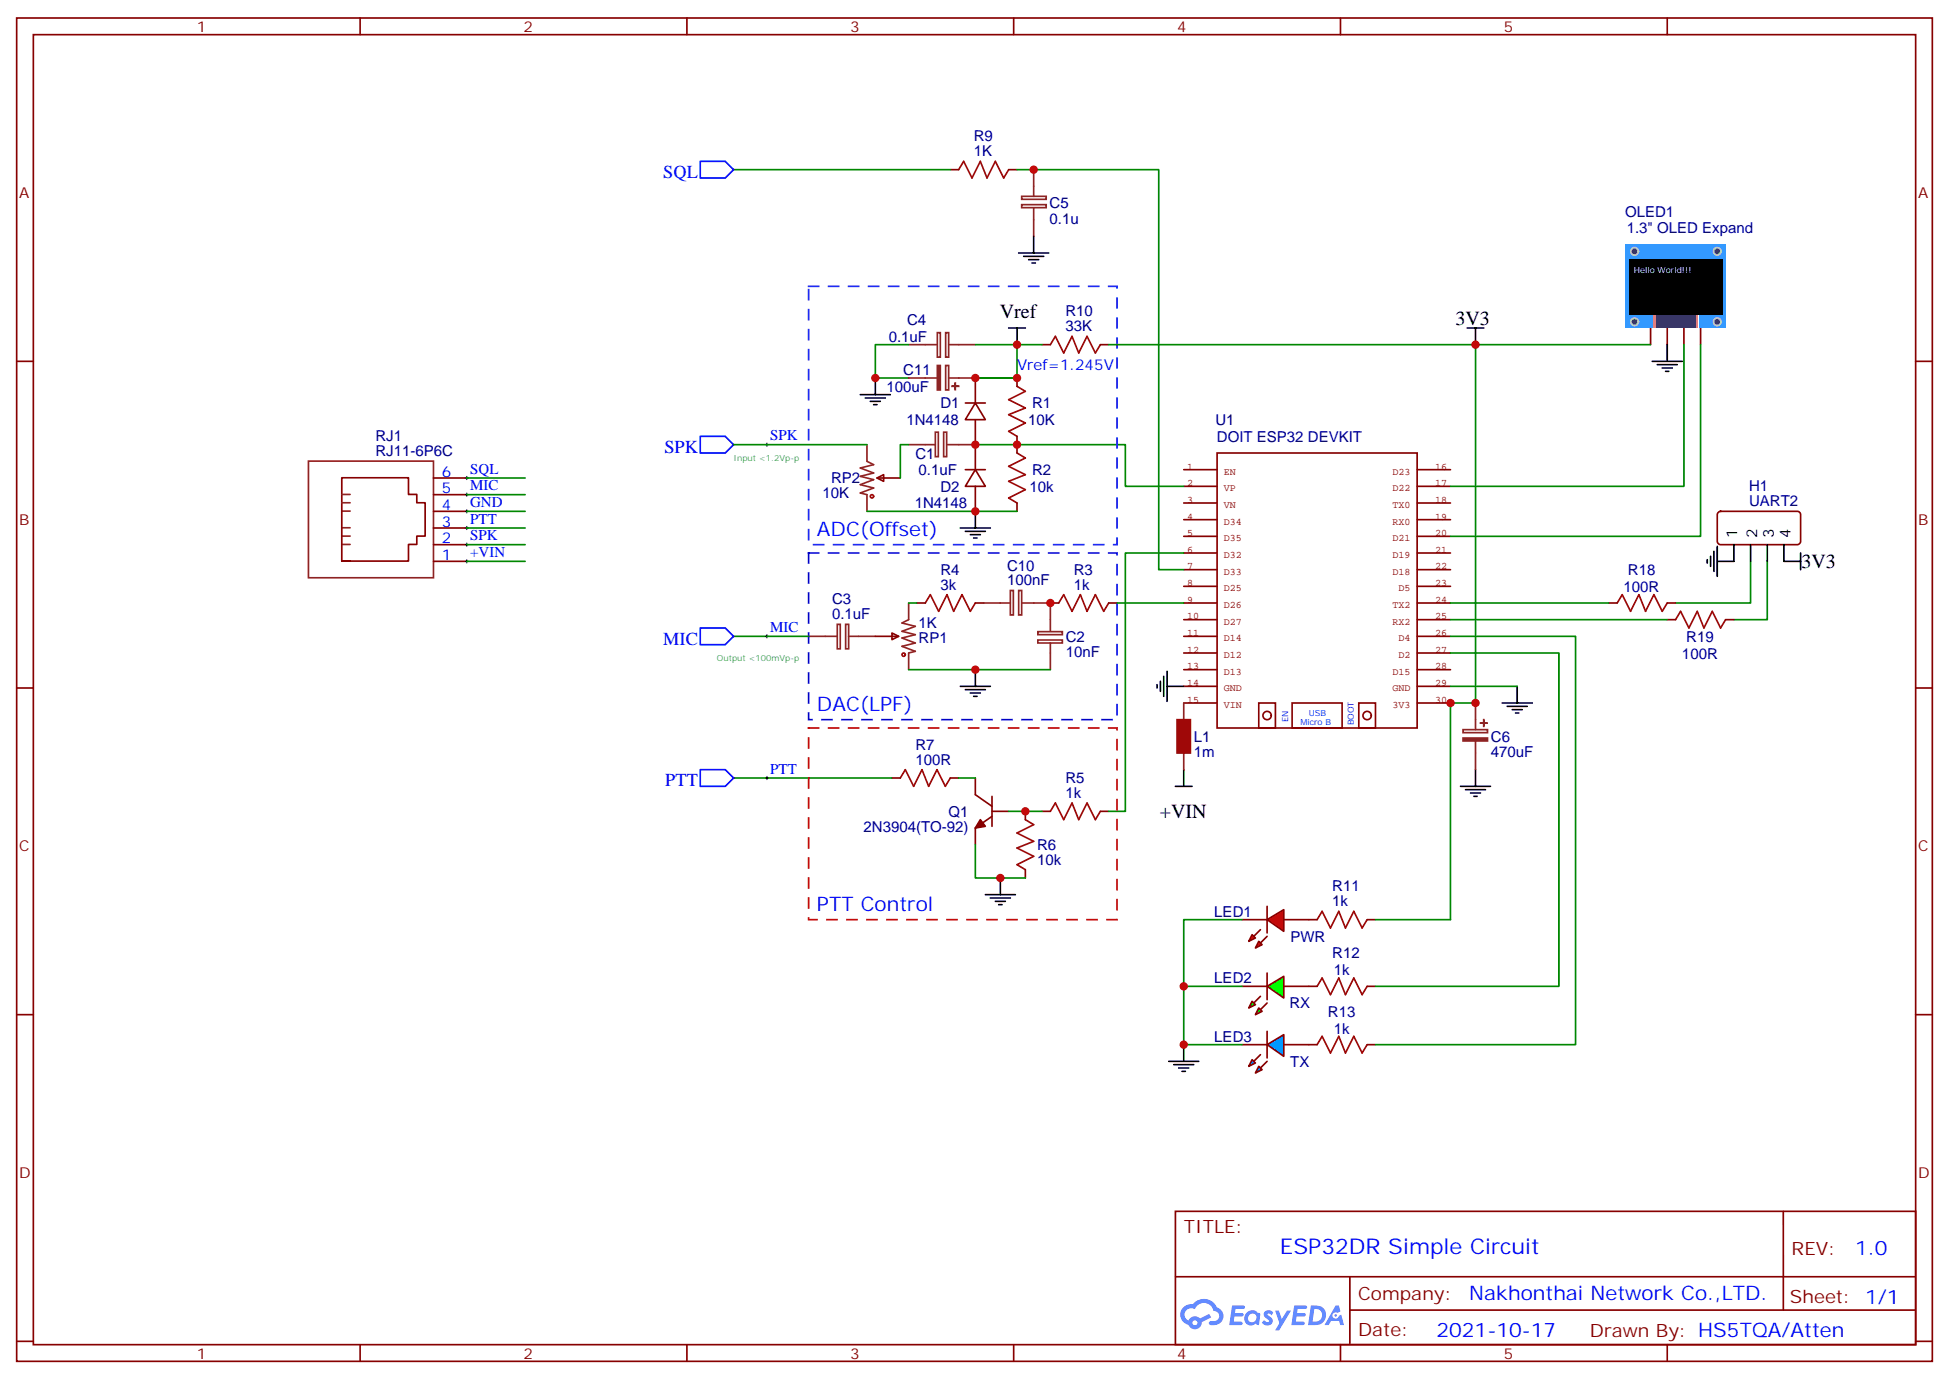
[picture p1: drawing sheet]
<svg xmlns="http://www.w3.org/2000/svg" width="412mm" height="292mm" viewBox="0 0 412 292" stroke-linecap="round" stroke-linejoin="round" font-family="sans-serif">
<g fill="none" stroke="#870000" stroke-width=".35">
<path d="M3.5 3.8h405.4v284.3h-405.4zM7.1 7.3h398.2v277.3h-398.2zM76.2 3.8v3.5M145.3 3.8v3.5M214.5 3.8v3.5M283.6 3.8v3.5M352.8 3.8v3.5M3.5 76.5h3.6M405.3 76.5h3.6M3.5 145.6h3.6M405.3 145.6h3.6M3.5 214.8h3.6"/>
<path d="M405.3 214.8h3.6M248.7 256.4h156.6v28.2h-156.6zM377.3 256.4v20.9M248.7 270.2h156.5M285.6 277.3h119.6M285.6 270.2v14.2M3.5 283.9h3.6M76.2 284.6v3.5M145.3 284.6v3.5M214.5 284.6v3.5M283.6 284.6v3.5M352.8 284.6v3.5"/>
<path d="M405.3 283.9h3.6"/>
</g>
<g fill="#5487ff">
<path d="M267.7 277.6a1.22 1.22 0 0 1 1.7 .2l-.4 .6a.47 .47 0 0 0-.3-.4 .47 .47 0 0 0-.5 .2v.1a1.55 1.55 0 0 1 1.1 1.5 1.34 1.34 0 0 1-2.3 .2l.5-.6 .7 .5a.29 .29 0 0 0 .3-.3 .29 .29 0 0 0-.2-.3 1.04 1.04 0 0 1-.6-1.7z"/>
<path d="M260.7 276.3h2.1a.43 .43 0 0 1 .5 .1 .43 .43 0 0 1 .1 .5l-.3 .2h-1.7l-.1 .8h1.5a.37 .37 0 0 1 .3 .4 .37 .37 0 0 1-.3 .4h-1.6l-.2 1.1h1.3a.43 .43 0 0 1 .5 0 .43 .43 0 0 1 .1 .5l-.3 .2h-2.5z"/>
<path d="M273.8 276.3h2.2a.43 .43 0 0 1 .4 .1 .43 .43 0 0 1 .1 .5l-.3 .2h-1.6l-.2 .8h1.6a.37 .37 0 0 1 .3 .4 .37 .37 0 0 1-.4 .4h-1.6l-.1 1.1h1.3a.43 .43 0 0 1 .4 0 .43 .43 0 0 1 .1 .5l-.3 .2h-2.4z"/>
<path d="M282.6 276.3h.7l.3 1.3-.6 .3a.69 .69 0 0 0-1 .3 .69 .69 0 0 0 .4 .9 .69 .69 0 0 0 .9-.6l.5-.2 .6 2.2h-.8l-.2-.9h-1.8l-.5 .9h-.8z"/>
<path d="M269.8 277.4h.8l.6 1.8 1.1-1.8h.9l-2.6 4.2h-.8l.9-1.5z"/>
<path d="M277.4 276.3l-.6 4.2h1.3a2.11 2.11 0 0 0 2.5-2.1 2.11 2.11 0 0 0-2.5-2.1zM278.1 277.1a1.39 1.39 0 0 1 1.7 1.4 1.39 1.39 0 0 1-1.8 1.3h-.3z"/>
<path d="M263.7 277.9a1.47 1.47 0 0 0-.1 2.1 1.47 1.47 0 0 0 2.1 .2l.7 .3 .3-2.3-.2-.3h-.4a1.49 1.49 0 0 0-2.4 0zM264.4 278.3a.92 .92 0 0 1 1.5 .5 .92 .92 0 0 1-1.3 1.1 .9 .9 0 0 1-.2-1.6z"/>
<path d="M250.4 276.7a2.18 2.18 0 0 0 1.1 3.7 1.44 1.44 0 0 0 1.6 .9 1.44 1.44 0 0 0 1.2-1.4l2-1.1-.5-.7-1.9 1a1.47 1.47 0 0 0-2.4 .4 1.39 1.39 0 0 1-.7-1.9 1.39 1.39 0 0 1 2-.5 2.08 2.08 0 0 1 2.2-1.3 2.08 2.08 0 0 1 1.8 1.7 1.07 1.07 0 0 1 1.2 1 1.07 1.07 0 0 1-1 1.1h-.7a.43 .43 0 0 0-.5 .4 .43 .43 0 0 0 .4 .5 2 2 0 0 0 2.4-1 2 2 0 0 0-.7-2.6l-.4-.2a2.98 2.98 0 0 0-5.1-.6l-1.1 .1zM252.3 280a.55 .55 0 0 1 1.1 0 .55 .55 0 0 1-1.1 0z"/>
<circle cx="282.6" cy="278.4" r=".26"/>
</g>
<g fill="none" stroke="#850000" stroke-width=".35">
<path d="M250.5 99.4h7M257.5 95.9h42.4v58.2h-42.4zM299.9 99.4h7M250.5 102.9h7M250.5 106.5h7M250.5 110h7M250.5 113.5h7M250.5 117.1h7M299.9 102.9h7M299.9 106.5h7M299.9 110h7M299.9 113.5h7"/>
<path d="M299.9 117.1h7M250.5 131.2h7M250.5 134.7h7M250.5 138.2h7M250.5 120.6h7M250.5 124.1h7M250.5 127.6h7M299.9 131.2h7M299.9 134.7h7M299.9 138.2h7M299.9 120.6h7M299.9 124.1h7"/>
<path d="M299.9 127.6h7M250.5 141.7h7M250.5 145.3h7M250.5 148.8h7M266.3 148.8h3.6v5.3h-3.6zM273.4 148.8h10.6v5.3h-10.6zM287.5 148.8h3.5v5.3h-3.5zM299.9 141.7h7M299.9 145.3h7M299.9 148.8h7"/>
<circle cx="268.1" cy="151.5" r=".88"/>
<circle cx="289.3" cy="151.5" r=".88"/>
</g>
<g fill="none" stroke="#a10000" stroke-width=".35">
<path d="M202.8 35.9l1.1-1.8 1.8 3.6 1.7-3.6 1.4 3.6 1.8-3.6 1.8 3.6 1-1.8M222.2 73l1.1-1.8 1.8 3.5 1.7-3.5 1.4 3.5 1.8-3.5 1.8 3.5 1-1.7M215.2 81.8l1.8 1-3.6 1.8 3.6 1.8-3.6 1.4 3.6 1.7-3.6 1.8 1.8 1.1M215.2 95.9l1.8 1-3.6 1.8 3.6 1.8-3.6 1.4 3.6 1.7-3.6 1.8 1.8 1.1M195.8 127.6l1-1.7 1.8 3.5 1.8-3.5 1.4 3.5 1.8-3.5 1.7 3.5 1.1-1.8M224 127.6l1.1-1.7 1.7 3.5 1.8-3.5 1.4 3.5 1.8-3.5 1.7 3.5 1.1-1.8M190.5 164.7l1.1-1.8 1.7 3.5 1.8-3.5 1.4 3.5 1.8-3.5 1.7 3.5 1.1-1.7M217 173.5l1.7 1.1-3.5 1.7 3.5 1.8-3.5 1.4 3.5 1.8-3.5 1.7 1.8 1.1M222.2 171.7l1.1-1.7 1.8 3.5 1.7-3.5 1.4 3.5 1.8-3.5 1.8 3.5 1-1.8"/>
<circle cx="191.2" cy="138.6" r=".35"/>
</g>
<g fill="none" stroke="#870000" stroke-width=".35">
<path d="M201.1 35.9h1.7M213.4 35.9h1.8M220.5 73h1.7M232.8 73h1.8M215.2 80v1.8M215.2 92.4v3.5M72.3 118.8v-17.7h14.1v3.6h1.8v1.7h1.8v7.1h-1.8v1.7h-1.8v3.6h-14.1h1.8M91.7 118.8h7.1M91.7 115.3h7.1M91.7 111.8h7.1M91.7 108.2h7.1M91.7 104.7h7.1"/>
<path d="M91.7 101.2h7.1M215.2 106.5v1.7M185.2 134.7h4.9M188.7 134l1.4 .7-1.4 .7zM194 127.6h1.8M206.4 127.6h1.7M222.2 127.6h1.8M234.6 127.6h1.8M188.7 164.7h1.8M201.1 164.7h1.7M206.4 164.7v3.5l3.5 2.5M209.9 171.7h3.5"/>
<path d="M209.9 172.8l-3.5 2.5v3.5M209.9 168.6v6.3M217 171.7v1.8M220.5 171.7h1.7M232.8 171.7h1.8M217 184.1v1.7"/>
</g>
<g fill="none" stroke="#8c2424" stroke-width=".35">
<path d="M218.7 35.9v5.7M216.2 43.3h5.2v.7h-5.2zM216.2 41.6h5.2v.6h-5.2zM218.7 44v6M192.3 73h6M198.3 70.4h.7v5.2h-.7zM200.1 70.4h.6v5.2h-.6zM200.7 73h5.7M65.3 97.6h26.4v24.7h-26.4zM192.3 94.1h5.6M197.9 91.5h.6v5.2h-.6zM199.7 91.5h.6v5.2h-.6z"/>
<path d="M200.4 94.1h6M72.3 115.2h1.8M72.3 113.5h1.8M72.3 111.7h1.8M72.3 108.2h1.8M72.3 106.4h1.8M72.3 104.7h1.8M171.1 134.7h6M177.2 132.2h.6v5.1h-.6zM178.9 132.2h.7v5.1h-.7zM179.6 134.7h5.6M192.3 127.6v3.6l-1.4 .7 2.8 .7-2.8 1 2.8 .7-2.8 .7 2.8 1.1-2.8 .7 2.8 1.1-1.4 .3v3.5"/>
<path d="M219.6 133.7h5.2v.6h-5.2zM219.6 135.5h5.2v.6h-5.2zM222.2 127.6v6M222.2 136.1v5.6"/>
</g>
<g fill="none" stroke="#008700" stroke-width=".35">
<path d="M155.2 35.9h45.9M192.3 73h-7.1v7h7.1M206.4 73h8.8v7h-8.8h8.8M215.2 73h5.3M234.6 73h77.6v75.8h-5.3v45.9M206.4 94.1h31.7v8.8h12.4M98.8 101.2h12.3M98.8 104.7h12.3M98.8 108.2h12.3M98.8 111.8h12.3M98.8 115.3h12.3M98.8 118.8h12.3"/>
<path d="M250.5 117.1h-12.4v54.6h-3.5M155.2 134.7h7.1M236.4 127.6h14.1M306.9 145.3h14.1M155.2 164.7h33.5M202.8 164.7h3.6M206.4 178.8v7h10.6M213.4 171.7h7.1"/>
</g>
<g fill="none" stroke="#000" stroke-width=".35">
<path d="M215.5 53.6h6.4M216.6 54.3h4.2M217.7 55h2.1M218.4 55.7h.7M218.7 50v3.6M213.4 69.4h3.6M215.2 69.4v3.6M310.4 69.4h3.6M312.2 69.4v3.6M182 83.5h6.4M183.1 84.2h4.2M184.1 84.9h2.2"/>
<path d="M184.9 85.7h.7M185.2 80v3.5M203.2 111.8h6.3M204.3 112.5h4.2M205.3 113.2h2.1M206 113.9h.7M206.4 108.2v3.6M203.2 145.3h6.3M204.3 146h4.2M205.3 146.7h2.1M206 147.4h.7M206.4 141.7v3.6"/>
<path d="M244.8 144.9v.7M245.5 144.2v2.1M246.2 143.2v4.2M246.9 145.3h3.6M246.9 142.1v6.3M317.9 148.8h6.3M318.9 149.5h4.2M320 150.2h2.1M320.7 150.9h.7M321 145.3v3.5M248.7 166.4h3.5M250.5 162.9v3.5"/>
<path d="M309 166.4h6.4M310.1 167.1h4.2M311.1 167.9h2.2M311.9 168.6h.7M312.2 162.9v3.5M208.5 189.4h6.3M209.5 190.1h4.3M210.6 190.8h2.1M211.3 191.5h.7M211.7 185.8v3.6"/>
</g>
<path d="M207.4 173.5l1.1 1.4-2.1 .4z" fill="#870000" stroke="#870000" stroke-width=".35"/>
<path d="M171.1 60.6h65.3v54.7h-65.3z" fill="none" stroke="#03f" stroke-width=".35" stroke-dasharray="2.1 2.1"/>
<path d="M171.1 154.1h65.3v40.6h-65.3z" fill="none" stroke="#c00" stroke-width=".35" stroke-dasharray="2.1 2.1"/>
<path d="M171.1 117.1h65.3v35.2h-65.3z" fill="none" stroke="#00c" stroke-width=".35" stroke-dasharray="2.1 2.1"/>
<g fill="none" stroke="#000" stroke-width=".21">
<path d="M161.9 94.1h.7M162.3 93.8v.7M98.4 118.8h.7M98.4 115.3h.7M98.4 111.8h.7M98.4 108.2h.7M98.4 104.7h.7M98.4 101.2h.7M98.8 100.8v.7M98.8 104.4v.7M98.8 107.9v.7M98.8 111.4v.7"/>
<path d="M98.8 114.9v.7M98.8 118.5v.7M161.9 134.7h.7M162.3 134.3v.7M161.9 164.7h.7M162.3 164.3v.7"/>
</g>
<path d="M148.2 34.1h5.3l1.7 1.8-1.7 1.8h-5.3zM148.2 92.4h5.3l1.7 1.7-1.7 1.8h-5.3zM148.2 132.9h5.3l1.7 1.8-1.7 1.8h-5.3zM148.2 162.9h5.3l1.7 1.8-1.7 1.7h-5.3z" fill="none" stroke="#00f" stroke-width=".35"/>
<g fill="#f00" stroke="#870000" stroke-width=".35">
<path d="M268.1 194.7l3.5-2.2v4.6z"/>
<path d="M268.1 191.8v5.7z"/>
</g>
<g fill="#870000" stroke="#870000" stroke-width=".35">
<path d="M268.1 198.2l-1.4 1.4z"/>
<path d="M266.7 196.8l-1.4 1.4z"/>
</g>
<g fill="#f00" stroke="#870000" stroke-width=".35">
<path d="M266.3 199.2l.8 .8-1.5 .7z"/>
<path d="M264.9 197.8l.7 .7-1.4 .7z"/>
</g>
<path d="M262.8 194.7h5.3M271.6 194.7h5.3" fill="none" stroke="#870000" stroke-width=".35"/>
<path d="M268.1 208.8l3.5-2.1v4.5z" fill="#0f0" stroke="#870000" stroke-width=".35"/>
<path d="M268.1 206v5.6z" fill="#f00" stroke="#870000" stroke-width=".35"/>
<g fill="#870000" stroke="#870000" stroke-width=".35">
<path d="M268.1 212.3l-1.4 1.4z"/>
<path d="M266.7 210.9l-1.4 1.4z"/>
</g>
<g fill="#0f0" stroke="#870000" stroke-width=".35">
<path d="M266.3 213.4l.8 .7-1.5 .7z"/>
<path d="M264.9 211.9l.7 .8-1.4 .7z"/>
</g>
<path d="M262.8 208.8h5.3M271.6 208.8h5.3M262.8 221.1h5.3M271.6 221.1h5.3" fill="none" stroke="#870000" stroke-width=".35"/>
<g fill="#09f" stroke="#870000" stroke-width=".35">
<path d="M264.9 224.3l.7 .7-1.4 .7z"/>
<path d="M266.3 225.7l.8 .7-1.5 .7z"/>
</g>
<g fill="#870000" stroke="#870000" stroke-width=".35">
<path d="M266.7 223.2l-1.4 1.4z"/>
<path d="M268.1 224.6l-1.4 1.5z"/>
</g>
<path d="M268.1 218.3v5.6z" fill="#f00" stroke="#870000" stroke-width=".35"/>
<path d="M268.1 221.1l3.5-2.1v4.6z" fill="#09f" stroke="#870000" stroke-width=".35"/>
<path d="M247.3 224.6h6.3M248.4 225.4h4.2M249.4 226.1h2.1M250.1 226.8h.7M250.5 221.1v3.5" fill="none" stroke="#000" stroke-width=".35"/>
<path d="M306.9 138.2h22.9v70.6h-38.8M306.9 134.7h26.5v86.4h-42.4M262.8 194.7h-12.3v14.1M291 194.7h15.9M262.8 208.8h-12.3v12.3h12.3" fill="none" stroke="#008700" stroke-width=".35"/>
<path d="M278.7 194.7l1.1-1.8 1.7 3.5 1.8-3.5 1.4 3.5 1.8-3.5 1.7 3.5 1.1-1.7M278.7 208.8l1.1-1.8 1.7 3.5 1.8-3.5 1.4 3.5 1.8-3.5 1.7 3.5 1.1-1.7M278.7 221.1l1.1-1.7 1.7 3.5 1.8-3.5 1.4 3.5 1.8-3.5 1.7 3.5 1.1-1.8" fill="none" stroke="#a10000" stroke-width=".35"/>
<path d="M349.2 69.4v3.6M352.8 69.4v3.6M356.3 69.4v3.6M359.8 69.4v3.6M276.9 194.7h1.8M289.3 194.7h1.7M276.9 208.8h1.8M289.3 208.8h1.7M276.9 221.1h1.8M289.3 221.1h1.7" fill="none" stroke="#870000" stroke-width=".35"/>
<path d="M344 51.8h21.1v17.6h-21.1z" fill="#39f"/>
<g fill="#666" stroke="#ccc" stroke-width=".35">
<circle cx="345.9" cy="68.1" r=".81"/>
<circle cx="363.4" cy="68.1" r=".81"/>
<circle cx="345.9" cy="53.2" r=".81"/>
<circle cx="363.4" cy="53.2" r=".81"/>
</g>
<path d="M349.8 66.6h9.5v2.8h-9.5z" fill="#fff"/>
<g fill="#fc0">
<path d="M349.8 66.6h.5v2.8h-.5z"/>
<path d="M358.8 66.6h.4v2.8h-.4z"/>
</g>
<path d="M350.4 66.6h8.3v2.8h-8.3z" fill="#333"/>
<path d="M344.7 55h19.7v11.6h-19.7z" fill="#000"/>
<g fill="none" stroke="#8c2424" stroke-width=".35">
<path d="M200.1 77.4h.6v5.1h-.6zM183.4 94.1v3.5l1.5 .8-2.9 .7 2.9 1-2.9 .7 2.9 .7-2.9 1.1 2.9 .7-2.9 1.1 1.4 .3v3.5M192.3 80h6M200.7 80h5.7M208.1 127.6h5.7M213.8 125h.6v5.2h-.6zM215.5 125h.7v5.2h-.7zM216.3 127.6h5.9M250.5 148.8v3.5M250.5 159.4v3.5M309.6 154.4h5.1v.7h-5.1zM312.2 148.8v5.6"/>
<path d="M312.2 156.9v6"/>
</g>
<g fill="none" stroke="#008700" stroke-width=".35">
<path d="M215.2 35.9h30v84.7h5.3M312.2 73h37M356.3 73v29.9h-49.4M359.8 73v40.5h-52.9M155.2 94.1h28.2M192.3 94.1h-1.8v7.1M183.4 108.2h31.8M370.4 118.8v8.8h-15.9M373.9 118.8v12.4h-7M162.3 134.7h8.8M192.3 127.6h1.7M306.9 127.6h33.5"/>
<path d="M306.9 131.2h45.9M192.3 141.7h29.9"/>
</g>
<g fill="none" stroke="#000" stroke-width=".35">
<path d="M349.6 76.5h6.4M350.7 77.2h4.2M351.7 77.9h2.1M352.4 78.6h.7M352.8 73v3.5M361.2 118.5v.7M361.9 117.8v2.1M362.7 116.7v4.2M363.4 115.6v6.4M366.9 115.3v3.5h-3.5M370.4 115.3v3.5M373.9 115.3v3.5"/>
<path d="M377.5 115.3v3.5h3.5M381 117.1v3.5"/>
</g>
<g fill="none" stroke="#870000" stroke-width=".35">
<path d="M204.3 85.3h4.2M204.3 99.4h4.2M206.4 85.3l2.1 3.5h-4.2zM206.4 99.4l2.1 3.5h-4.2zM206.4 80v5.3M206.4 88.8v10.6M185.6 101.2l1.4-.7v1.4zM185.6 101.2h4.9M206.4 102.9v5.3M363.6 108.4l.5-.2h16.2a.71 .71 0 0 1 .7 .7v5.7a.76 .76 0 0 1-.7 .7h-16.2a.76 .76 0 0 1-.7-.7v-5.7zM340.4 127.6h1.8M352.8 131.2h1.7"/>
<path d="M352.8 127.6h1.7M365.1 131.2h1.8"/>
</g>
<g fill="none" stroke="#a10000" stroke-width=".35">
<path d="M342.2 127.6l1.1-1.7 1.7 3.5 1.8-3.5 1.4 3.5 1.8-3.5 1.7 3.5 1.1-1.8M354.5 131.2l1.1-1.8 1.8 3.5 1.7-3.5 1.4 3.5 1.8-3.5 1.8 3.5 1-1.7"/>
<circle cx="184.5" cy="105.1" r=".35"/>
</g>
<g fill="#8c2424" stroke="#8c2424" stroke-width=".35">
<path d="M198.3 77.4h.7v5.1h-.7z"/>
<path d="M202.1 81.1v1.4z"/>
<path d="M201.4 81.7l1.4 .1z"/>
<path d="M309.6 156.2h5.1v.6h-5.1z"/>
<path d="M313.3 153l1.4 .1z"/>
<path d="M313.9 152.3l.1 1.4z"/>
</g>
<path d="M249.1 152.3h2.8v7.1h-2.8z" fill="#a10000" stroke="#a10000" stroke-width=".35"/>
<g fill="#c00">
<circle cx="217" cy="171.7" r=".88"/>
<circle cx="211.7" cy="185.8" r=".88"/>
<circle cx="215.2" cy="94.1" r=".88"/>
<circle cx="215.2" cy="73" r=".88"/>
<circle cx="215.2" cy="80" r=".88"/>
<circle cx="185.2" cy="80" r=".88"/>
<circle cx="312.2" cy="73" r=".88"/>
<circle cx="250.5" cy="221.1" r=".88"/>
<circle cx="250.5" cy="208.8" r=".88"/>
<circle cx="306.9" cy="148.8" r=".88"/>
<circle cx="222.3" cy="127.6" r=".88"/>
<circle cx="312.2" cy="148.8" r=".88"/>
<circle cx="218.7" cy="35.9" r=".88"/>
<circle cx="206.4" cy="108.2" r=".88"/>
<circle cx="206.4" cy="141.7" r=".88"/>
<circle cx="206.4" cy="80" r=".88"/>
<circle cx="206.4" cy="94.1" r=".88"/>
</g>
<text font-size="4.6" fill="#00f" x="270.8" y="265.4">ESP32DR Simple Circuit</text>
<g font-size="4.2">
<text x="211.6" y="67.3">Vref</text>
<text x="308" y="68.7">3V3</text>
<text x="381.2" y="120.2">3V3</text>
<text x="245.4" y="173.1">+VIN</text>
</g>
<g font-size="4.2" fill="#00f">
<text x="172.9" y="113.5">ADC(Offset)</text>
<text x="172.9" y="150.6">DAC(LPF)</text>
<text x="172.9" y="192.9">PTT Control</text>
<text x="392.5" y="265.7">1.0</text>
<text x="310.9" y="275.2">Nakhonthai Network Co.,LTD.</text>
<text x="304" y="283">2021-10-17</text>
</g>
<g font-size="3.9" fill="#00f">
<text x="140.3" y="37.7">SQL</text>
<text x="140.6" y="95.9">SPK</text>
<text x="140.3" y="136.5">MIC</text>
<text x="140.8" y="166.4">PTT</text>
</g>
<g font-size="3.9" fill="#800">
<text x="250.5" y="261">TITLE:</text>
<text x="379.1" y="265.7">REV:</text>
<text x="287.4" y="275.2">Company:</text>
<text x="378.7" y="275.8">Sheet: 1/1</text>
<text x="287.4" y="282.9">Date:</text>
<text x="336.4" y="282.9">Drawn By: HS5TQA/Atten</text>
</g>
<g font-size="3.2" fill="#800">
<text x="41.6" y="6.8">1</text>
<text x="110.8" y="6.8">2</text>
<text x="179.9" y="6.8">3</text>
<text x="249.1" y="6.8">4</text>
<text x="318.2" y="6.8">5</text>
<text x="4.1" y="41.9">A</text>
<text x="405.9" y="41.9">A</text>
<text x="4.1" y="111.1">B</text>
<text x="405.9" y="111.1">B</text>
<text x="4.1" y="180.2">C</text>
<text x="405.9" y="180.2">C</text>
<text x="4.1" y="249.3">D</text>
<text x="405.9" y="249.3">D</text>
<text x="41.6" y="287.6">1</text>
<text x="110.8" y="287.6">2</text>
<text x="179.9" y="287.6">3</text>
<text x="249.1" y="287.6">4</text>
<text x="318.2" y="287.6">5</text>
</g>
<g font-size="3.2" fill="#000080">
<text x="206" y="29.9">R9</text>
<text x="206" y="33.1">1K</text>
<text x="222.1" y="47.3">0.1u</text>
<text x="222.1" y="44.1">C5</text>
<text x="343.9" y="45.9">OLED1</text>
<text x="344.2" y="49.4">1.3&quot; OLED Expand</text>
<text x="191.9" y="68.8">C4</text>
<text x="225.4" y="70.1">33K</text>
<text x="225.4" y="66.9">R10</text>
<text x="188.1" y="72.3">0.1uF</text>
<text x="187.6" y="83">100uF</text>
<text x="191.1" y="79.4">C11</text>
<text x="191.8" y="89.9">1N4148</text>
<text x="199" y="86.4">D1</text>
<text x="217.5" y="89.9">10K</text>
<text x="218.4" y="86.4">R1</text>
<text x="257.2" y="90">U1</text>
<text x="79.5" y="93.4">RJ1</text>
<text x="257.5" y="93.5">DOIT ESP32 DEVKIT</text>
<text x="79.4" y="96.5">RJ11-6P6C</text>
<text x="193.7" y="97.1">C1</text>
<text x="194.4" y="100.6">0.1uF</text>
<text x="218.4" y="100.5">R2</text>
<text x="174" y="105.5">10K</text>
<text x="175.9" y="102.3">RP2</text>
<text x="193.6" y="107.6">1N4148</text>
<text x="199" y="104.1">D2</text>
<text x="217.8" y="104.1">10k</text>
<text x="370.1" y="107.2">UART2</text>
<text x="370.1" y="104">H1</text>
<text x="199" y="124.8">3k</text>
<text x="199" y="121.6">R4</text>
<text x="213.1" y="123.9">100nF</text>
<text x="213.1" y="120.8">C10</text>
<text x="227.2" y="124.8">1k</text>
<text x="227.2" y="121.6">R3</text>
<text x="343.5" y="125.3">100R</text>
<text x="344.5" y="121.7">R18</text>
<text x="176" y="131.1">0.1uF</text>
<text x="176.1" y="127.9">C3</text>
<text x="194.4" y="132.8">1K</text>
<text x="194.4" y="136">RP1</text>
<text x="225.5" y="135.8">C2</text>
<text x="356.8" y="135.9">R19</text>
<text x="225.5" y="139">10nF</text>
<text x="355.9" y="139.4">100R</text>
<text x="193.7" y="161.9">100R</text>
<text x="193.7" y="158.7">R7</text>
<text x="252.6" y="160.2">1m</text>
<text x="252.6" y="157">L1</text>
<text x="315.5" y="160.2">470uF</text>
<text x="315.5" y="157">C6</text>
<text x="225.4" y="165.7">R5</text>
<text x="200.7" y="172.9">Q1</text>
<text x="225.4" y="168.9">1k</text>
<text x="182.7" y="176.1">2N3904(TO-92)</text>
<text x="219.4" y="179.9">R6</text>
<text x="219.4" y="183.1">10k</text>
<text x="281.9" y="191.8">1k</text>
<text x="281.9" y="188.6">R11</text>
<text x="256.9" y="194">LED1</text>
<text x="273" y="199.3">PWR</text>
<text x="281.9" y="202.7">R12</text>
<text x="256.9" y="208.2">LED2</text>
<text x="282.2" y="206.4">1k</text>
<text x="272.8" y="213.4">RX</text>
<text x="281" y="215.2">R13</text>
<text x="256.9" y="220.5">LED3</text>
<text x="282.2" y="218.8">1k</text>
<text x="273" y="225.8">TX</text>
</g>
<g font-size="3.2" fill="#00f">
<text x="215.2" y="78.2">Vref=1.245V</text>
<text x="163" y="93.2">SPK</text>
<text x="93.5" y="100.9">6</text>
<text x="99.5" y="100.3">SQL</text>
<text x="93.5" y="107.9">4</text>
<text x="93.5" y="104.4">5</text>
<text x="99.5" y="107.4">GND</text>
<text x="99.5" y="103.8">MIC</text>
<text x="93.5" y="111.5">3</text>
<text x="99.5" y="110.9">PTT</text>
<text x="93.5" y="118.5">1</text>
<text x="93.5" y="115">2</text>
<text x="99.5" y="117.9">+VIN</text>
<text x="99.5" y="114.4">SPK</text>
<text x="163" y="133.8">MIC</text>
<text x="163" y="163.8">PTT</text>
</g>
<g font-size="3.2">
<text x="367.6" y="114" transform="rotate(-90 367.6 114)">1</text>
<text x="371.8" y="114" transform="rotate(-90 371.8 114)">2</text>
<text x="375.4" y="114" transform="rotate(-90 375.4 114)">3</text>
<text x="378.9" y="114" transform="rotate(-90 378.9 114)">4</text>
</g>
<g font-size="2.1" fill="#840000">
<text x="251.2" y="99.4">1</text>
<text x="258.9" y="100.5">EN</text>
<text x="294.6" y="100.5">D23</text>
<text x="303.7" y="99.4">16</text>
<text x="251.2" y="102.9">2</text>
<text x="251.2" y="106.4">3</text>
<text x="258.9" y="104">VP</text>
<text x="258.9" y="107.5">VN</text>
<text x="294.6" y="104">D22</text>
<text x="294.6" y="107.5">TX0</text>
<text x="303.7" y="102.9">17</text>
<text x="303.7" y="106.4">18</text>
<text x="251.2" y="110">4</text>
<text x="251.2" y="113.5">5</text>
<text x="258.9" y="111.1">D34</text>
<text x="294.6" y="111.1">RX0</text>
<text x="303.7" y="110">19</text>
<text x="303.7" y="113.5">20</text>
<text x="251.2" y="117">6</text>
<text x="258.9" y="114.6">D35</text>
<text x="258.9" y="118.1">D32</text>
<text x="294.6" y="114.6">D21</text>
<text x="294.6" y="118.1">D19</text>
<text x="303.7" y="117">21</text>
<text x="251.2" y="120.5">7</text>
<text x="251.2" y="124.1">8</text>
<text x="258.9" y="121.6">D33</text>
<text x="258.9" y="125.2">D25</text>
<text x="294.6" y="121.6">D18</text>
<text x="295.9" y="125.2">D5</text>
<text x="303.7" y="120.5">22</text>
<text x="303.7" y="124.1">23</text>
<text x="251.2" y="131.1">10</text>
<text x="251.2" y="127.6">9</text>
<text x="258.9" y="128.7">D26</text>
<text x="294.6" y="128.7">TX2</text>
<text x="303.7" y="127.6">24</text>
<text x="303.7" y="131.1">25</text>
<text x="251.2" y="134.7">11</text>
<text x="258.9" y="132.2">D27</text>
<text x="258.9" y="135.7">D14</text>
<text x="294.6" y="132.2">RX2</text>
<text x="295.9" y="135.7">D4</text>
<text x="303.7" y="134.7">26</text>
<text x="251.2" y="138.2">12</text>
<text x="251.2" y="141.7">13</text>
<text x="258.9" y="139.3">D12</text>
<text x="258.9" y="142.8">D13</text>
<text x="294.6" y="142.8">D15</text>
<text x="295.9" y="139.3">D2</text>
<text x="303.7" y="138.2">27</text>
<text x="303.7" y="141.7">28</text>
<text x="251.2" y="145.2">14</text>
<text x="251.2" y="148.8">15</text>
<text x="258.9" y="146.3">GND</text>
<text x="258.9" y="149.9">VIN</text>
<text x="294.6" y="146.3">GND</text>
<text x="294.6" y="149.9">3V3</text>
<text x="303.7" y="145.2">29</text>
<text x="303.7" y="148.8">30</text>
</g>
<text font-size="1.8" fill="#fff" x="345.7" y="57.8">Hello World!!!</text>
<g font-size="1.8" fill="#099">
<text x="155.2" y="97.6">Input &lt;1.2Vp-p</text>
<text x="151.7" y="140">Output &lt;100mVp-p</text>
</g>
<g font-size="1.8" fill="#00f">
<text x="272.5" y="152.8" transform="rotate(-90 272.5 152.8)">EN</text>
<text x="275.2" y="153.4">Micro B</text>
<text x="276.9" y="151.6">USB</text>
<text x="286.5" y="153.5" transform="rotate(-90 286.5 153.5)">BOOT</text>
</g>
</svg>
